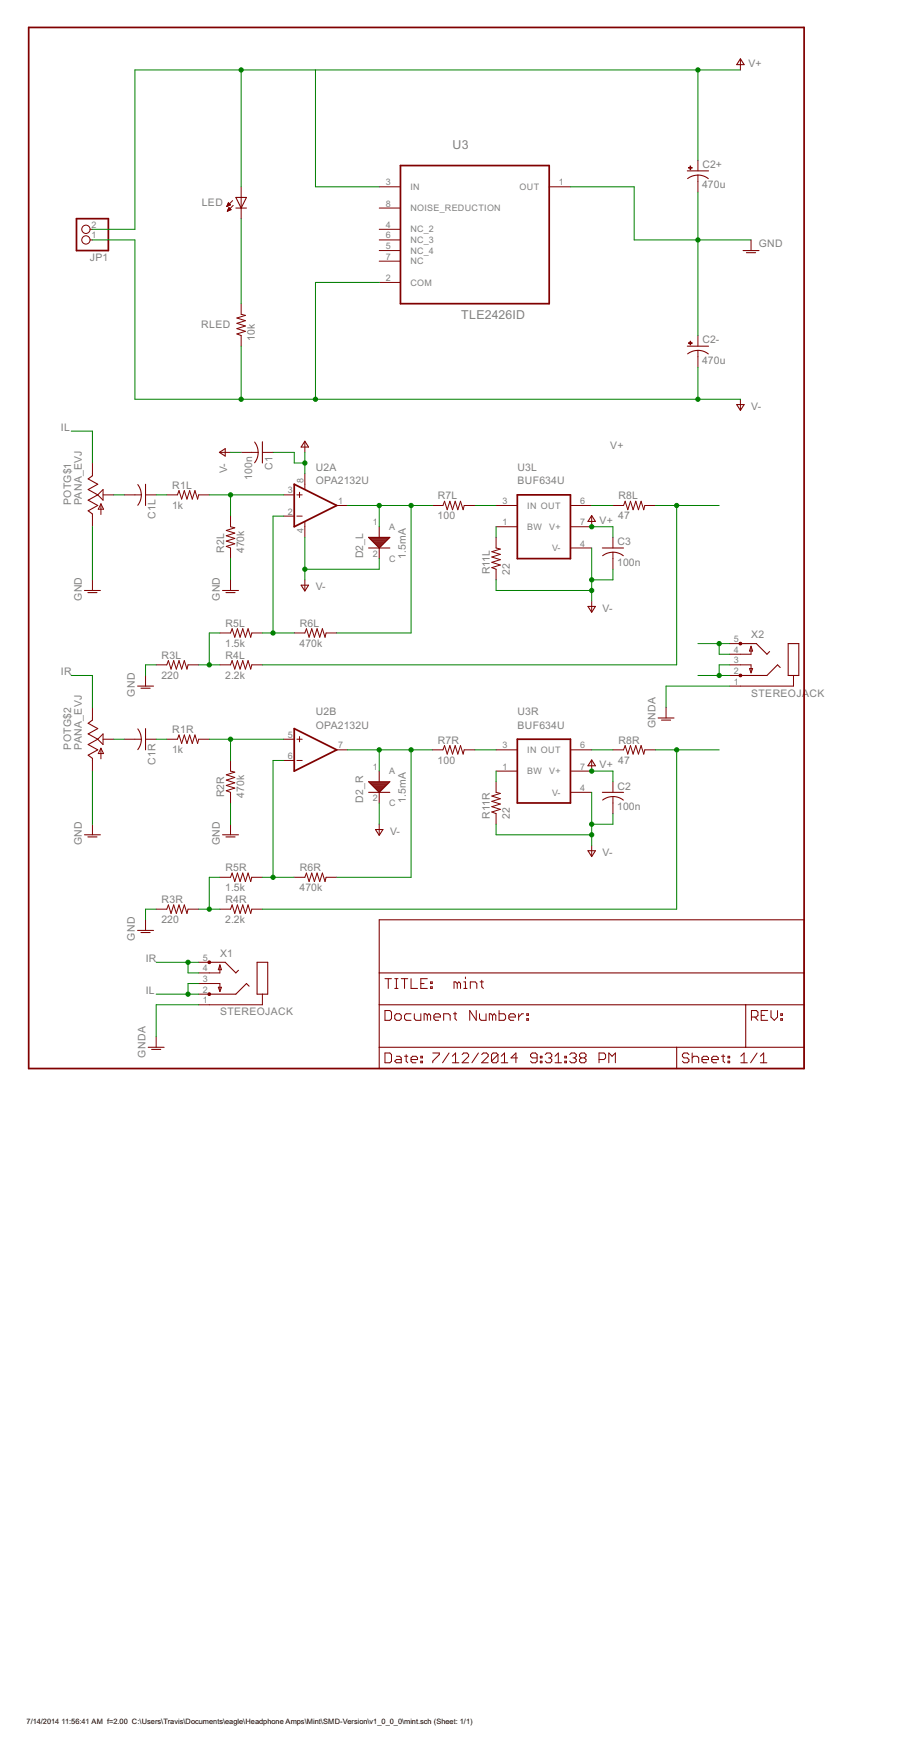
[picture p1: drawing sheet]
<svg xmlns="http://www.w3.org/2000/svg" width="432mm" height="838mm" viewBox="0 0 432 838" stroke-linecap="round" stroke-linejoin="round" font-family="sans-serif">
<path d="M14 13h371v498h-371zM191 79h72v66h-72zM37 105h15v15h-15zM141 232l20 10-20 10zM247 237h26v30h-26zM141 348l20 11-20 10zM247 353h26v31h-26z" fill="none" stroke="#800000" stroke-width=".83"/>
<g fill="none" stroke="#800000" stroke-width=".51">
<path d="M354 28l2 3h-4zM113 94h5l-3 5zM113 99h5M329 82h10M334 84h3l2 1M334 84h-3l-2 1M355 120h8M357 121h4M329 166h10M329 169l2-1h3h2l3 1M352 193h4l-2 3zM105 216l3-1v3z"/>
<path d="M122 211l1 3v2v3l-1 2M125 211v10M146 211l2 3h-4zM44 227l-2 2 5 3-5 2 5 3-5 2 5 3-5 2 2 2M66 232l1 2 1 3-1 2-1 3M70 232v10M176 257h10l-5 5zM176 257h10M177 258h9M177 258h8M178 259h7M178 259h6"/>
<path d="M179 259h5M179 260h4M181 252v5M283 247l2 2h-4zM144 280h4l-2 3zM176 262h10M180 260h3M180 261h2M181 261h1M181 262h1M181 262v5M288 262h10"/>
<path d="M288 266l2-1 3-1h2l3 2M40 282h8M42 283h4M106 282h8M108 283h4M281 290h4l-2 3zM354 308h8l5 5 1-1M373 319l-1-1-5 5h-13M377 308h5v15h-5zM66 328h7M67 329h5M44 344l-2 2 5 2-5 3 5 2-5 3 5 3-5 2 2 2"/>
<path d="M66 349l1 2 1 2-1 3-1 2M70 348v11M315 343h7M316 344h5M176 379h10M176 374h10l-5 5zM177 374h9M177 375h8M178 375h7M178 376h7M179 376h5M179 377h5"/>
<path d="M180 377h3M180 378h3M181 378h1M181 379h1M181 369v5M181 379v5M283 363l2 3h-4zM288 379h10M40 399h8M106 399h8M180 397h3l-2 2zM288 383l3-2h2h2l3 2"/>
<path d="M42 400h4M108 400h4M281 407h4l-2 3zM181 440h204v71h-204zM66 445h7M67 446h5M100 460h8l5 5 1-1M119 472l-1-2-5 5h-13M123 460h5v15h-5zM181 465h204M181 480h204M357 480v21"/>
<path d="M71 501h7M72 502h5M181 501h204M324 501v10"/>
</g>
<g fill="none" stroke="#800000" stroke-width=".48">
<path d="M354 28v5M334 77v5M108 99h1M109 98h.1M109 98h1M109 97h1M109 97h.1M109 97l-1 2M109 97l1 1-2 1M109 100h1M109 99h1M111 96l-3 3"/>
<path d="M112 98l-3 3M115 89v16M181 99h10M181 89h10M263 89h10M334 84v8M43 110h1M43 115h1M109 101h.1M109 101h1M110 100l-1-1v2M110 100l-1 1"/>
<path d="M181 110h10M181 115h10M181 120h10M359 115v5M181 125h10M181 135h10M115 145v5l2 1-4 1 4 1-4 2 4 1-4 1 4 1-4 2h2v6M334 160v6M334 168v8M354 191v5M105 216h5M115 216h8"/>
<path d="M125 216h6M146 211v5M44 221v6M47 237l2-3v5zM49 237h5M59 237h9M70 237h5M80 237h5l1-2 1 4 1-4 1 4 2-4 1 4 1-4 1 4 1-2h5M136 237h5M142 237h3M143 235v3M146 226v8"/>
<path d="M44 246v6M48 241v5M48 241l2 2h-3zM110 247v5h2l-4 2 4 1-4 1 4 1-4 2 4 1-4 1 2 1v5M136 247h5M142 247h3M146 250v7M161 242h5M207 242h5l1-2 1 4 1-4 1 4 2-4 1 4 1-4 1 4 1-2h5M237 242h10M237 257v5l2 1-4 1 4 1-4 1 4 2-4 1 4 1-4 1 2 1v5M237 252h10"/>
<path d="M273 242h10M283 247v5h-10M293 242h5l1-2 1 4 1-4 2 4 1-4 1 4 2-4 1 4v-2h5M293 257v5M44 277v5M110 277v5M146 277v5M273 262h10M293 264v8M283 287v6M75 318h5l1-2 1 4 1-4 1 4 2-4 1 4 1-4 1 4 1-2h5M105 318h5l1-2 1 4 2-4 1 4 1-4 1 4 2-4 1 4v-2h5"/>
<path d="M105 303h5l1-2 1 4 2-4 1 4 1-4 1 4 2-4 1 4v-2h5M141 303h5l1-2 1 4 1-4 1 4 2-4 1 4 1-4 1 4 1-2h5M349 318h10v4M349 308h5M358 320h2l-1 2zM359 309v4h-10M359 309l1 2h-2zM44 338v6M70 323v5M318 338v5M349 323h5M379 323v5h-30"/>
<path d="M48 358v5M48 358l2 2h-3zM49 351v5l-2-3zM49 353h5M59 353h9M70 353h5M80 353h5l1-2 1 4 1-4 1 4 2-4 1 4 1-4 1 4 1-2h5M136 353h5M142 353h3M143 352v3M161 359h5M207 359h5l1-2 1 4 1-4 1 4 2-4 1 4 1-4 1 4 1-2h5"/>
<path d="M237 359h10M273 359h10M293 359h5l1-2 1 4 1-4 2 4 1-4 1 4 2-4 1 4v-2h5M44 363v6M110 364v5h2l-4 1 4 2-4 1 4 1-4 2 4 1-4 1 2 1v5M136 364h5M142 364h3M237 374v5h2l-4 2 4 1-4 1 4 1-4 2 4 1-4 1 2 1v5M237 369h10M273 379h10M283 364v5h-10M293 374v5"/>
<path d="M44 394v5M110 394v5M181 394v5M293 381v8M105 419h5l1-2 1 5 2-5 1 5 1-5 1 5 2-5 1 5v-3h5M141 419h5l1-2 1 5 1-5 1 5 2-5 1 5 1-5 1 5 1-3h5M283 404v5M70 440v5M75 435h5l1-2 1 4 1-4 1 4 2-4 1 4 1-4 1 4 1-2h5M105 435h5l1-2 1 4 2-4 1 4 1-4 1 4 2-4 1 4v-2h5M95 470h10v4M95 460h5"/>
<path d="M95 475h5M104 472h2l-1 2zM105 461v4h-10M105 461l1 3h-2zM125 475v5h-30M184 468h3M186 468v5M189 468h1M189 473h1M190 468v5M192 468h3M193 468v5"/>
<path d="M197 468v5h3M201 470h2M204 468h-3v5h3M206 472h1v1h-1zM206 469h1v1h-1zM219 470l-2-1v4M219 470v3M219 470v-1l1 1v3M222 473h1M222 469h1v4M223 467v1M225 473v-4h2l1 1v3"/>
<path d="M230 469h1M230 469v3l1 1M75 496v5M184 483h2l1 1v3l-1 1h-2zM189 486l1-1h1l1 1v1l-1 1h-1l-1-1zM197 485h-3l-1 1v1l1 1h3M198 485v2l1 1h2v-3M204 486l-1-1v3M204 486l1-1 1 1v2M204 486v2M207 486h4l-1-1h-2l-1 1v1l1 1h2M212 488v-3h2l1 1v2"/>
<path d="M217 485h1M218 484v3v1M228 483v5l-3-5v5M229 485v2l1 1h2v-3M236 486l-2-1v3M236 486v2M236 486v-1l1 1v2M239 483v5h2l1-1v-1l-1-1h-2M243 486h3v-1h-2l-1 1v1l1 1h2M248 485v3M250 485l-2 1M252 487h1v1h-1z"/>
<path d="M252 485h1v1h-1zM359 486h3v-2v-1h-3v5M361 486l1 2M364 486h2M367 483h-3v5h3M369 483v3l1 2 2-2v-3M373 487h1v1h-1zM373 485h1v1h-1zM184 503h2l1 1v3l-1 1h-2zM190 505h1l1 1v2h-2l-1-1h1h2M193 505h2M194 504v3l1 1"/>
<path d="M197 507h3l-1-2h-2v1v1v1h2M201 507h1v1h-1zM201 505h1v1h-1zM207 503h3v1l-3 3v1M215 503l-3 5M216 508h3M216 505l2-2v5M221 504l1-1h1l1 1v1l-3 3h3M229 503l-3 5M230 504l1-1h2v1v1l-3 3h3M238 504v3l-1 1h-1l-1-1M238 504l-1-1h-1l-1 1v3"/>
<path d="M238 504l-3 3M240 508h3M240 505l1-2v5M247 506h-3l3-3v5M257 506h-3v-1v-2h2l1 1v3l-1 1h-2v-1M258 507h1v1h-1zM258 505h1v1h-1zM261 504l1-1h1l1 1-1 2M262 506h1M263 506l1 1-1 1h-1l-1-1M265 508h4M265 505l2-2v5"/>
<path d="M270 507h1v1h-1zM270 505h1v1h-1zM272 504l1-1h2l1 1-1 2M274 506h1M275 506l1 1-1 1h-2l-1-1M278 506l-1 1 1 1h1l1-1-1-1M278 506l-1-1 1-2h1l1 1-1 2M278 506h1M286 507h3l1-1v-2l-1-1h-3v5M291 508v-5l2 2 1-2v5M329 504v-1h-2l-1 2 1 1h2v1v1h-2l-1-1M331 506l1-1h1l1 1v2"/>
<path d="M331 503v5M336 507h3l-1-2h-2v1v1v1h2M340 507h3v-2h-2l-1 1v1l1 1h2M345 505h2M346 504v3l1 1M348 507h1v1h-1zM348 505h1v1h-1zM354 508h3M354 505l2-2v5M362 503l-3 5M364 508h3M364 505l1-2v5"/>
<circle cx="41" cy="110" r="2"/>
<circle cx="41" cy="115" r="2"/>
</g>
<g fill="#800000" stroke="#800000" stroke-width=".48">
<path d="M329 80h2z"/>
<path d="M330 79v2z"/>
<path d="M329 164h2z"/>
<path d="M330 163v2z"/>
</g>
<g fill="#800000" stroke="#800000" stroke-width=".48">
<circle cx="100" cy="475" r=".7"/>
<circle cx="100" cy="460" r=".7"/>
<circle cx="354" cy="323" r=".7"/>
<circle cx="354" cy="308" r=".7"/>
</g>
<g fill="none" stroke="#008000" stroke-width=".48">
<path d="M115 33v56M151 33v56h30M334 33v44M354 33h-289v77h-21M273 89h30v26h56M334 92v68M44 115h21v76h289M115 105v40M181 135h-30v56M115 166v25M334 176v15M34 206h10v15"/>
<path d="M110 216h5M131 216h10v5h5M146 216v10M54 237h5M75 237h5M100 237h36M110 237v10M44 252v25M136 247h-5v56M146 257v20M166 242h41M181 242v10"/>
<path d="M197 242v61h-36M227 242h10M237 252v5M283 252h10v5M283 242h10M313 242h31M324 242v76h-199M110 267v10M181 267v5h-35M237 277v5h46M283 262v25M293 272v5h-10"/>
<path d="M75 318h-5v5M95 318h10M105 303h-5v15M125 303h16M334 308h15M344 308v5h5M349 318h-5v5M34 323h10v15M334 323h15M349 328h-31v10M54 353h5M75 353h5"/>
<path d="M100 353h36M110 353v11M166 359h41M181 359v10M197 359v60h-36M227 359h10M283 359h10M313 359h31M324 359v76h-199M44 369v25M136 364h-5v55M237 369v5"/>
<path d="M283 369h10v5M283 379v25M110 384v10M181 384v10M237 394v5h46M293 389v5h-10M105 419h-5v16M125 419h16M75 435h-5v5M95 435h10M75 475h20M75 460h20"/>
<path d="M90 460v5h5M95 470h-5v5M95 480h-20v16"/>
</g>
<g fill="#008000" stroke="#008000" stroke-width=".48">
<circle cx="115" cy="33" r="1"/>
<circle cx="334" cy="33" r="1"/>
<circle cx="146" cy="221" r="1"/>
<circle cx="283" cy="252" r="1"/>
<circle cx="283" cy="369" r="1"/>
<circle cx="115" cy="191" r="1"/>
<circle cx="334" cy="191" r="1"/>
<circle cx="151" cy="191" r="1"/>
<circle cx="146" cy="272" r="1"/>
<circle cx="283" cy="282" r="1"/>
<circle cx="283" cy="277" r="1"/>
<circle cx="283" cy="399" r="1"/>
<circle cx="283" cy="394" r="1"/>
<circle cx="334" cy="115" r="1"/>
<circle cx="110" cy="237" r="1"/>
<circle cx="324" cy="242" r="1"/>
<circle cx="344" cy="323" r="1"/>
<circle cx="131" cy="303" r="1"/>
<circle cx="100" cy="318" r="1"/>
<circle cx="110" cy="353" r="1"/>
<circle cx="197" cy="359" r="1"/>
<circle cx="181" cy="359" r="1"/>
<circle cx="324" cy="359" r="1"/>
<circle cx="344" cy="308" r="1"/>
<circle cx="131" cy="419" r="1"/>
<circle cx="100" cy="435" r="1"/>
<circle cx="181" cy="242" r="1"/>
<circle cx="197" cy="242" r="1"/>
<circle cx="90" cy="475" r="1"/>
<circle cx="90" cy="460" r="1"/>
</g>
<g font-size="6.6" fill="#808080">
<text x="216" y="71">U3</text>
<text x="221" y="153">TLE2426ID</text>
</g>
<g font-size="5.6" fill="#808080">
<text x="358" y="32">V+</text>
<text x="336" y="80">C2+</text>
<text x="336" y="90">470u</text>
<text x="96" y="98">LED</text>
<text x="363" y="118">GND</text>
<text x="43" y="125">JP1</text>
<text x="96" y="157">RLED</text>
<text x="122" y="163" transform="rotate(-90 122 163)">10k</text>
<text x="336" y="164">C2-</text>
<text x="336" y="174">470u</text>
<text x="359" y="196">V-</text>
<text x="29" y="206">IL</text>
<text x="292" y="215">V+</text>
<text x="109" y="226" transform="rotate(-90 109 226)">V-</text>
<text x="130" y="225" transform="rotate(-90 130 225)">C1</text>
<text x="151" y="225">U2A</text>
<text x="247" y="225">U3L</text>
<text x="82" y="234">R1L</text>
<text x="121" y="230" transform="rotate(-90 121 230)">100n</text>
<text x="151" y="232">OPA2132U</text>
<text x="247" y="232">BUF634U</text>
<text x="209" y="239">R7L</text>
<text x="296" y="239">R8L</text>
<text x="34" y="242" transform="rotate(-90 34 242)">POTG$1</text>
<text x="39" y="242" transform="rotate(-90 39 242)">PANA_EVJ</text>
<text x="82" y="243">1k</text>
<text x="74" y="248" transform="rotate(-90 74 248)">C1L</text>
<text x="209" y="248">100</text>
<text x="287" y="250">V+</text>
<text x="296" y="248">47</text>
<text x="295" y="261">C3</text>
<text x="107" y="264" transform="rotate(-90 107 264)">R2L</text>
<text x="117" y="265" transform="rotate(-90 117 265)">470k</text>
<text x="174" y="267" transform="rotate(-90 174 267)">D2_L</text>
<text x="194" y="267" transform="rotate(-90 194 267)">1.5mA</text>
<text x="234" y="275" transform="rotate(-90 234 275)">R11L</text>
<text x="244" y="275" transform="rotate(-90 244 275)">22</text>
<text x="295" y="270">100n</text>
<text x="39" y="287" transform="rotate(-90 39 287)">GND</text>
<text x="105" y="287" transform="rotate(-90 105 287)">GND</text>
<text x="151" y="282">V-</text>
<text x="288" y="293">V-</text>
<text x="108" y="300">R5L</text>
<text x="143" y="300">R6L</text>
<text x="359" y="305">X2</text>
<text x="108" y="309">1.5k</text>
<text x="143" y="309">470k</text>
<text x="77" y="315">R3L</text>
<text x="108" y="315">R4L</text>
<text x="29" y="323">IR</text>
<text x="77" y="325">220</text>
<text x="108" y="325">2.2k</text>
<text x="65" y="333" transform="rotate(-90 65 333)">GND</text>
<text x="359" y="333">STEREOJACK</text>
<text x="151" y="342">U2B</text>
<text x="247" y="342">U3R</text>
<text x="82" y="350">R1R</text>
<text x="151" y="348">OPA2132U</text>
<text x="247" y="348">BUF634U</text>
<text x="313" y="348" transform="rotate(-90 313 348)">GNDA</text>
<text x="34" y="358" transform="rotate(-90 34 358)">POTG$2</text>
<text x="39" y="358" transform="rotate(-90 39 358)">PANA_EVJ</text>
<text x="209" y="356">R7R</text>
<text x="296" y="356">R8R</text>
<text x="74" y="366" transform="rotate(-90 74 366)">C1R</text>
<text x="82" y="360">1k</text>
<text x="209" y="365">100</text>
<text x="296" y="365">47</text>
<text x="287" y="367">V+</text>
<text x="295" y="378">C2</text>
<text x="107" y="381" transform="rotate(-90 107 381)">R2R</text>
<text x="117" y="381" transform="rotate(-90 117 381)">470k</text>
<text x="174" y="384" transform="rotate(-90 174 384)">D2_R</text>
<text x="194" y="384" transform="rotate(-90 194 384)">1.5mA</text>
<text x="295" y="387">100n</text>
<text x="234" y="391" transform="rotate(-90 234 391)">R11R</text>
<text x="244" y="392" transform="rotate(-90 244 392)">22</text>
<text x="187" y="399">V-</text>
<text x="39" y="404" transform="rotate(-90 39 404)">GND</text>
<text x="105" y="404" transform="rotate(-90 105 404)">GND</text>
<text x="288" y="409">V-</text>
<text x="108" y="416">R5R</text>
<text x="143" y="416">R6R</text>
<text x="77" y="432">R3R</text>
<text x="108" y="426">1.5k</text>
<text x="108" y="432">R4R</text>
<text x="143" y="426">470k</text>
<text x="77" y="441">220</text>
<text x="108" y="441">2.2k</text>
<text x="65" y="450" transform="rotate(-90 65 450)">GND</text>
<text x="70" y="460">IR</text>
<text x="105" y="458">X1</text>
<text x="70" y="475">IL</text>
<text x="105" y="486">STEREOJACK</text>
<text x="70" y="506" transform="rotate(-90 70 506)">GNDA</text>
</g>
<g font-size="4.8" fill="#808080">
<text x="184" y="89">3</text>
<text x="267" y="89">1</text>
<text x="196" y="91">IN</text>
<text x="248" y="91">OUT</text>
<text x="184" y="99">8</text>
<text x="196" y="101">NOISE_REDUCTION</text>
<text x="44" y="109">2</text>
<text x="184" y="109">4</text>
<text x="196" y="111">NC_2</text>
<text x="44" y="114">1</text>
<text x="184" y="114">6</text>
<text x="184" y="119">5</text>
<text x="196" y="116">NC_3</text>
<text x="184" y="124">7</text>
<text x="196" y="121">NC_4</text>
<text x="196" y="126">NC</text>
<text x="184" y="134">2</text>
<text x="196" y="137">COM</text>
<text x="145" y="231" transform="rotate(-90 145 231)">8</text>
<text x="138" y="236">3</text>
<text x="162" y="241">1</text>
<text x="240" y="241">3</text>
<text x="252" y="243">IN OUT</text>
<text x="277" y="241">6</text>
<text x="138" y="246">2</text>
<text x="178" y="251">1</text>
<text x="240" y="251">1</text>
<text x="277" y="251">7</text>
<text x="145" y="255" transform="rotate(-90 145 255)">4</text>
<text x="186" y="253">A</text>
<text x="252" y="253">BW</text>
<text x="263" y="253">V+</text>
<text x="264" y="264">V-</text>
<text x="277" y="261">4</text>
<text x="178" y="266">2</text>
<text x="186" y="269">C</text>
<text x="351" y="307">5</text>
<text x="351" y="312">4</text>
<text x="351" y="317">3</text>
<text x="351" y="322">2</text>
<text x="351" y="327">1</text>
<text x="138" y="353">5</text>
<text x="162" y="358">7</text>
<text x="240" y="358">3</text>
<text x="277" y="358">6</text>
<text x="138" y="363">6</text>
<text x="252" y="360">IN OUT</text>
<text x="178" y="368">1</text>
<text x="186" y="370">A</text>
<text x="240" y="368">1</text>
<text x="252" y="370">BW</text>
<text x="263" y="370">V+</text>
<text x="277" y="368">7</text>
<text x="178" y="383">2</text>
<text x="264" y="380">V-</text>
<text x="277" y="378">4</text>
<text x="186" y="385">C</text>
<text x="97" y="459">5</text>
<text x="97" y="464">4</text>
<text x="97" y="470">3</text>
<text x="97" y="475">2</text>
<text x="97" y="480">1</text>
</g>
<g font-size="4">
<text x="13" y="825">7/14/2014</text>
<text x="29" y="825">11:56:41 AM f=2.00 C:\Users\Travis\Documents\eagle\Headphone Amps\Mint\SMD-Version\v1_0_0_0\mint.sch (Sheet: 1/1)</text>
</g>
</svg>
